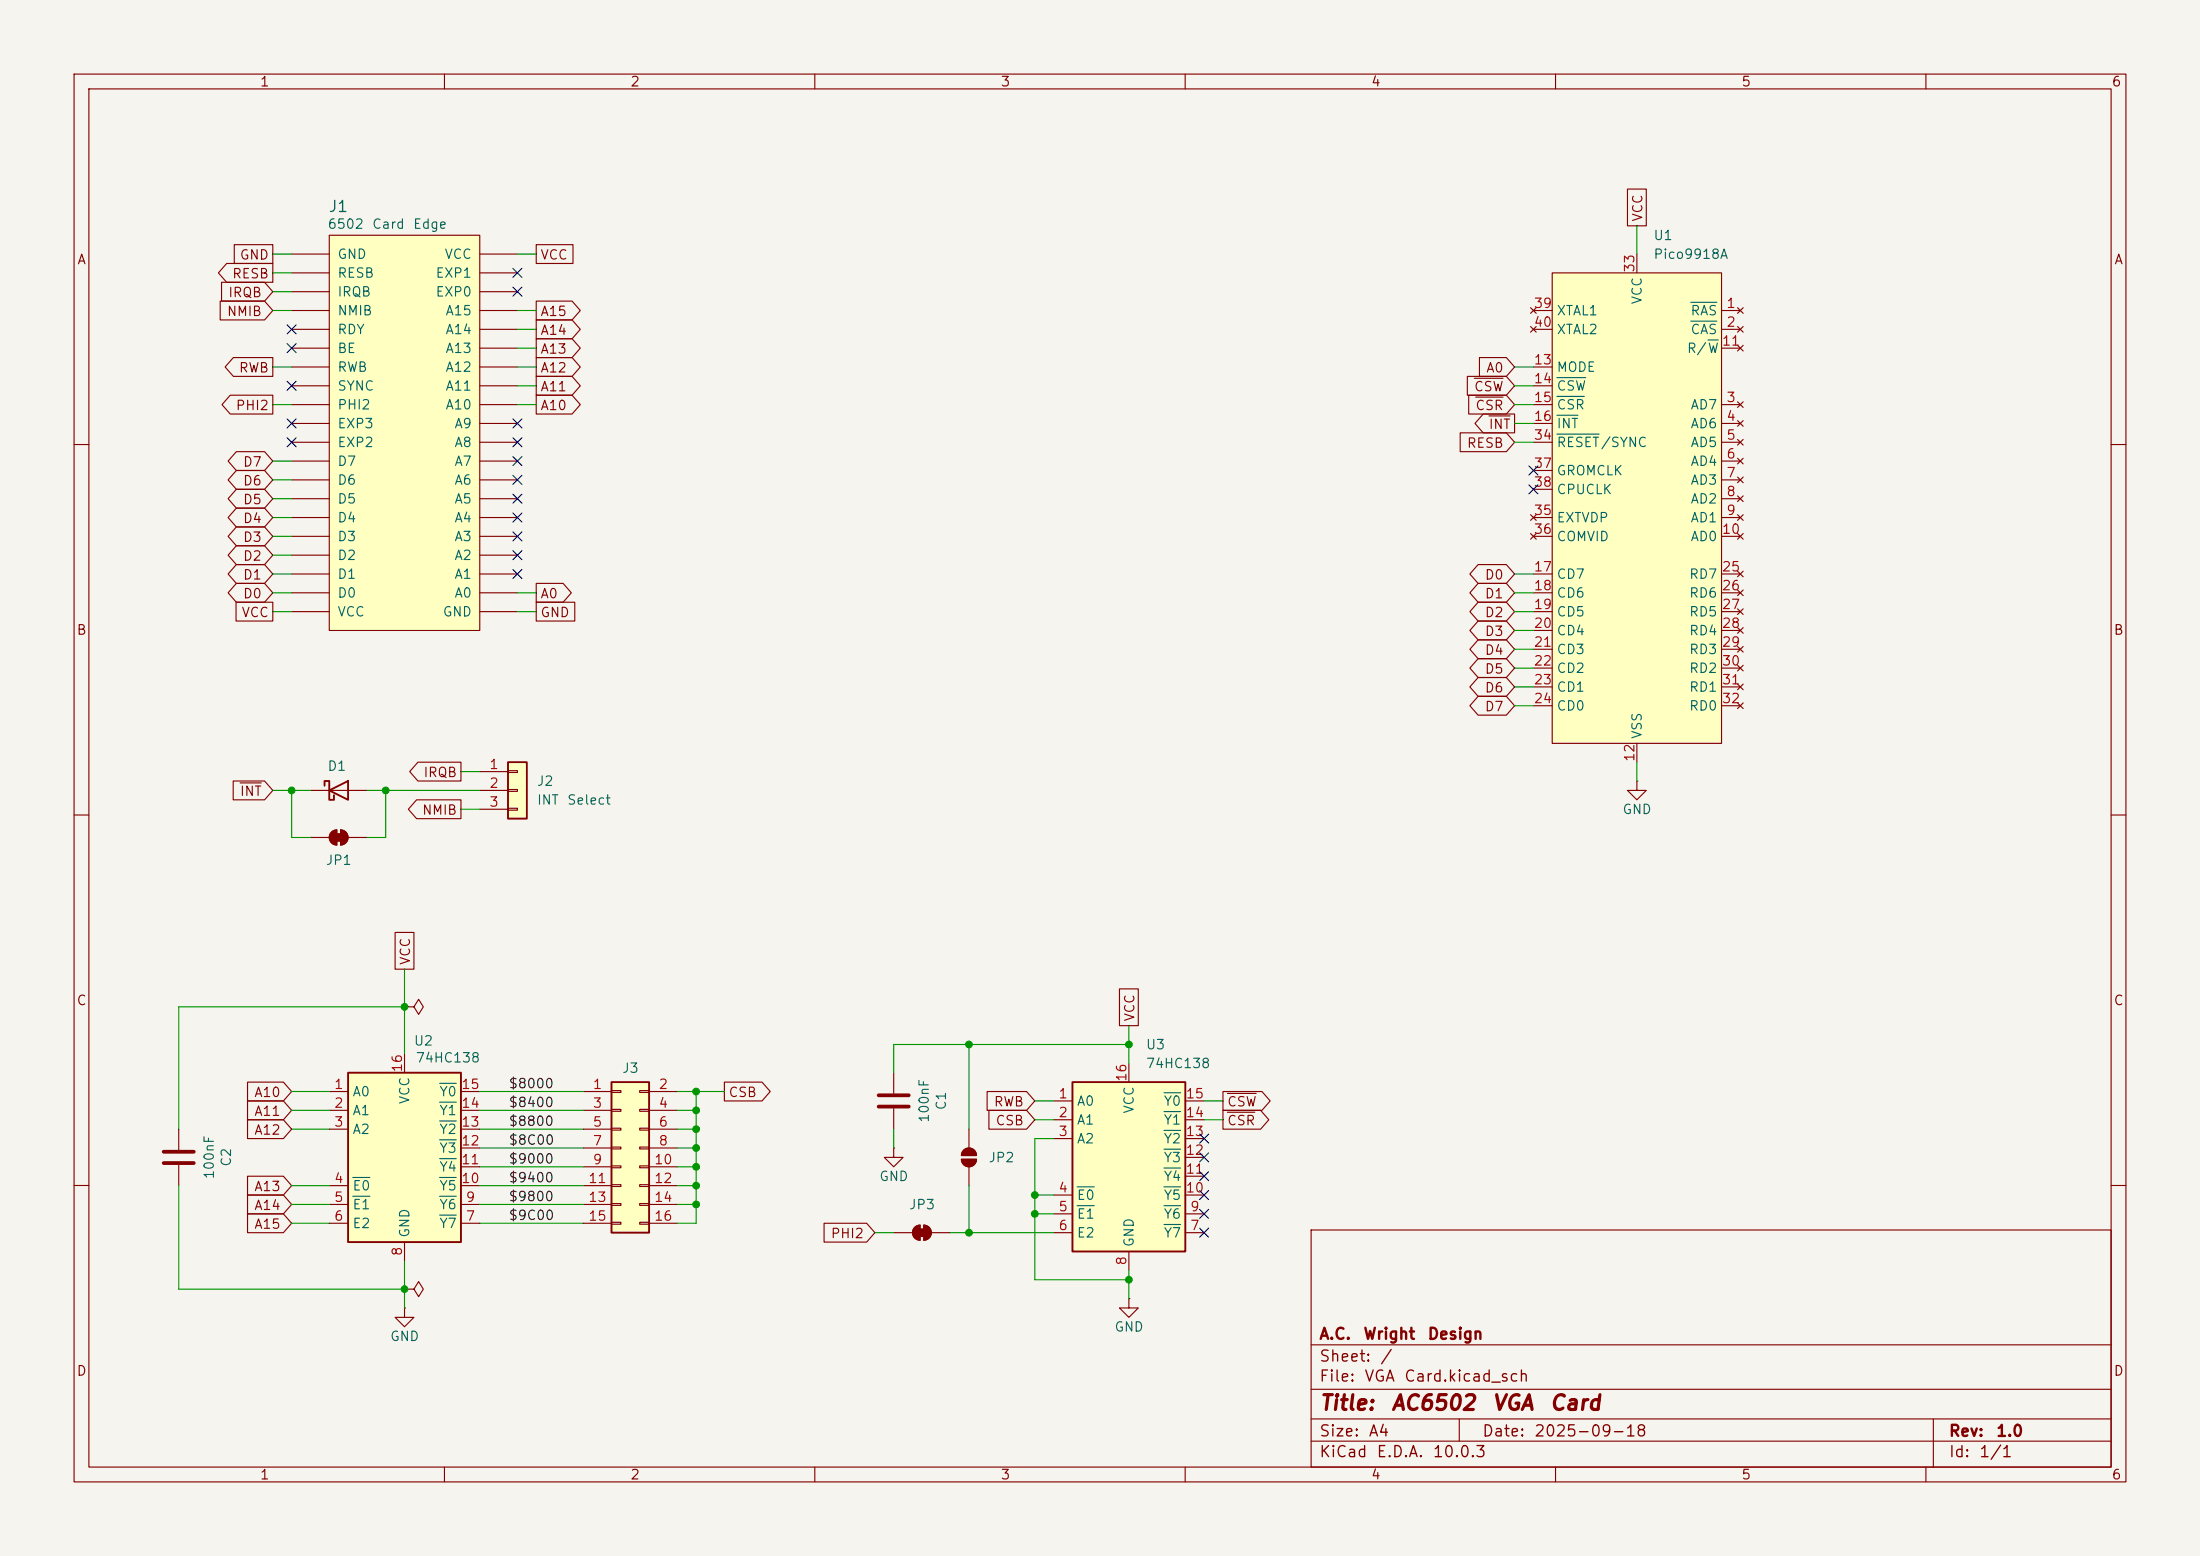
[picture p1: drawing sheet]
<svg xmlns="http://www.w3.org/2000/svg" width="297mm" height="210mm" viewBox="0 0 297 210" stroke-linecap="round" stroke-linejoin="round" font-family="sans-serif">
<path d="M0 0h297v210h-297z" fill="#f5f4ef" stroke="#f5f4ef" stroke-width=".14"/>
<g fill="none" stroke="#840000" stroke-width=".15">
<path d="M10 10h277v190h-277zM12 12h273v186h-273zM60 10v2M110 10v2M160 10v2M210 10v2M260 10v2M10 60h2M285 60h2M10 110h2M285 110h2M10 160h2"/>
<path d="M177 166h108v32h-108zM285 160h2M60 198v2M110 198v2M160 198v2M177 194.5h108M177 191.5h108M177 187.5h108M177 181.5h108M197 191.5v3M210 198v2M260 198v2"/>
<path d="M261 191.5v6.5"/>
</g>
<path d="M44.4 31.8h20.4v53.3h-20.4z" fill="#ffffc2"/>
<g fill="none" stroke="#840000" stroke-width=".15">
<path d="M39.4 39.4h5M39.4 36.8h5M39.4 34.3h5M44.4 31.8h20.4v53.3h-20.4zM64.8 39.4h5M64.8 36.8h5M64.8 34.3h5M39.4 59.7h5M39.4 57.2h5M39.4 54.6h5M39.4 52.1h5M39.4 49.5h5"/>
<path d="M39.4 47h5M39.4 44.5h5M39.4 41.9h5M64.8 59.7h5M64.8 57.2h5M64.8 54.6h5M64.8 52.1h5M64.8 49.5h5M64.8 47h5M64.8 44.5h5M64.8 41.9h5M39.4 77.5h5"/>
<path d="M39.4 74.9h5M39.4 72.4h5M39.4 69.9h5M39.4 67.3h5M39.4 64.8h5M39.4 62.2h5M64.8 77.5h5M64.8 74.9h5M64.8 72.4h5M64.8 69.9h5M64.8 67.3h5M64.8 64.8h5"/>
<path d="M64.8 62.2h5M39.4 80h5M39.4 82.6h5M64.8 80h5M64.8 82.6h5M41.9 113h2.5M44.7 112.3l.4-.2 .4-.1v2a1.02 1.02 0 0 1-1-.6 1.02 1.02 0 0 1 .2-1.1zM46 112a1.02 1.02 0 0 1 1 1 1.02 1.02 0 0 1-1 1zM47 113h2.5M54.6 135.9h1.3l.6-1 .6 1-.6 1-.6-1M54.6 135.9h.1M24.1 152.4v2.8"/>
<path d="M24.1 157.2v2.8M120.6 144.8v2.8M120.6 149.6v2.8M129.8 156.5h2a1.02 1.02 0 0 1-1 1 1.02 1.02 0 0 1-1-1zM130.1 155.2a1.02 1.02 0 0 1 1.1-.2 1.02 1.02 0 0 1 .6 1h-2l.1-.5zM130.8 152.4v2.5M130.8 157.5v2.5M54.6 176.5v1.3h1.3l-1.3 1.3-1.3-1.3h1.3M54.6 176.5h.1M54.6 174h1.3l.6-1 .6 1-.6 1-.6-1M54.6 174h.1M152.4 175.3v1.2h1.3l-1.3 1.3-1.3-1.3h1.3"/>
<path d="M152.4 175.3h.1"/>
</g>
<g fill="#840000" stroke="#840000" stroke-width=".15">
<path d="M130.1 155.2a1.02 1.02 0 0 1 1.1-.2 1.02 1.02 0 0 1 .6 1h-2l.1-.5z"/>
<path d="M129.8 156.5h2a1.02 1.02 0 0 1-1 1 1.02 1.02 0 0 1-1-1z"/>
<path d="M45.2 112.5h1v1h-1z"/>
<path d="M44.7 112.3l.4-.2 .4-.1v2a1.02 1.02 0 0 1-1-.6 1.02 1.02 0 0 1 .2-1.1z"/>
<path d="M46 112a1.02 1.02 0 0 1 1 1 1.02 1.02 0 0 1-1 1z"/>
</g>
<path d="M22.1 155.4h4.1M22.1 157h4.1M118.6 147.8h4.1M118.6 149.4h4.1" fill="none" stroke="#840000" stroke-width=".51"/>
<path d="M47 144.8h15.2v22.8h-15.2z" fill="#ffffc2"/>
<path d="M47 144.8h15.2v22.8h-15.2z" fill="none" stroke="#840000" stroke-width=".25"/>
<g fill="none" stroke="#840000" stroke-width=".15">
<path d="M44.4 147.3h2.6M44.4 149.9h2.6M44.4 152.4h2.6M54.6 142.2v2.6M62.2 147.3h2.6M62.2 149.9h2.6M62.2 152.4h2.6M62.2 157.5h2.6M62.2 154.9h2.6M44.4 160h2.6M44.4 162.6h2.6M44.4 165.1h2.6"/>
<path d="M54.6 167.6v2.6M62.2 160h2.6M62.2 162.6h2.6M62.2 165.1h2.6"/>
</g>
<path d="M47.6 158.9h2.3M59.3 158.9h2.3M59.3 156.4h2.3M59.3 153.8h2.3M59.3 151.3h2.3M59.3 148.8h2.3M59.3 146.2h2.3M47.6 161.5h2.3M59.3 161.5h2.3M59.3 164h2.3" fill="none" stroke="#006464" stroke-width=".15"/>
<path d="M144.8 146.1h15.2v22.8h-15.2z" fill="#ffffc2"/>
<path d="M144.8 146.1h15.2v22.8h-15.2z" fill="none" stroke="#840000" stroke-width=".25"/>
<g fill="none" stroke="#840000" stroke-width=".15">
<path d="M142.2 148.6h2.6M142.2 151.1h2.6M142.2 153.7h2.6M152.4 143.5v2.6M160 148.6h2.6M160 151.1h2.6M160 153.7h2.6M160 158.8h2.6M160 156.2h2.6M142.2 161.3h2.6M142.2 163.8h2.6M142.2 166.4h2.6"/>
<path d="M152.4 168.9v2.6M160 161.3h2.6M160 163.8h2.6M160 166.4h2.6"/>
</g>
<path d="M157.1 157.6h2.3M157.1 155.1h2.3M157.1 152.6h2.3M157.1 150h2.3M157.1 147.5h2.3M145.4 160.2h2.3M145.4 162.7h2.3M157.1 160.2h2.3M157.1 162.7h2.3M157.1 165.3h2.3" fill="none" stroke="#006464" stroke-width=".15"/>
<path d="M82.5 146.1h5.1v20.3h-5.1z" fill="#ffffc2"/>
<path d="M43.8 106v-.6h.6v2.6h.7v-.7M44.4 106.7l2.6-1.3v2.6zM82.5 146.1h5.1v20.3h-5.1z" fill="none" stroke="#840000" stroke-width=".25"/>
<g fill="none" stroke="#840000" stroke-width=".15">
<path d="M41.9 106.7h7.6M221 105.4v1.3h1.2l-1.2 1.3-1.3-1.3h1.3M221 105.4h.1M78.7 147.3h3.8M78.7 149.9h3.8M78.7 152.4h3.8M78.7 154.9h3.8M78.7 157.5h3.8M82.5 147.2h1.3v.2h-1.3zM82.5 149.7h1.3v.3h-1.3zM82.5 152.3h1.3v.2h-1.3zM82.5 154.8h1.3v.3h-1.3z"/>
<path d="M82.5 157.4h1.3v.2h-1.3zM82.5 159.9h1.3v.2h-1.3zM86.4 147.2h1.2v.2h-1.2zM86.4 149.7h1.2v.3h-1.2zM86.4 152.3h1.2v.2h-1.2zM86.4 154.8h1.2v.3h-1.2zM86.4 157.4h1.2v.2h-1.2zM86.4 159.9h1.2v.2h-1.2zM87.6 147.3h3.8M87.6 149.9h3.8M87.6 152.4h3.8M87.6 154.9h3.8"/>
<path d="M87.6 157.5h3.8M120.6 154.9v1.3h1.3l-1.3 1.3-1.2-1.3h1.2M120.6 154.9h.1M78.7 160h3.8M78.7 162.6h3.8M78.7 165.1h3.8M82.5 162.4h1.3v.3h-1.3zM82.5 165h1.3v.2h-1.3zM86.4 162.4h1.2v.3h-1.2zM86.4 165h1.2v.2h-1.2zM87.6 160h3.8M87.6 162.6h3.8"/>
<path d="M87.6 165.1h3.8M120.6 166.4h2.6M123.5 165.7l.4-.3h.3v2a1.02 1.02 0 0 1-.9-.6 1.02 1.02 0 0 1 .2-1.1zM124.7 165.4a1.02 1.02 0 0 1 1 1 1.02 1.02 0 0 1-1 1zM125.7 166.4h2.6"/>
</g>
<g fill="#840000" stroke="#840000" stroke-width=".15">
<path d="M124 165.9h1v1h-1z"/>
<path d="M124.7 165.4a1.02 1.02 0 0 1 1 1 1.02 1.02 0 0 1-1 1z"/>
<path d="M123.5 165.7l.4-.3h.3v2a1.02 1.02 0 0 1-.9-.6 1.02 1.02 0 0 1 .2-1.1z"/>
</g>
<path d="M209.5 36.8h22.9v63.5h-22.9z" fill="#ffffc2"/>
<g fill="none" stroke="#840000" stroke-width=".15">
<path d="M209.5 36.8h22.9v63.5h-22.9zM221 34.3v2.5M206.6 41.5l.8 .8M206.6 44.1l.8 .7M207 41.9h2.5M207 44.5h2.5M207 54.6h2.5M207 57.2h2.5M207 59.7h2.5M207 49.5h2.5M207 52.1h2.5M207.4 41.5l-.8 .8"/>
<path d="M207.4 44.1l-.8 .7M232.4 41.9h2.5M232.4 44.5h2.5M232.4 54.6h2.5M232.4 57.2h2.5M232.4 59.7h2.5M232.4 47h2.5M234.6 41.5l.7 .8M234.6 44.1l.7 .7M234.6 54.2l.7 .8M234.6 56.8l.7 .7M234.6 59.3l.7 .8"/>
<path d="M234.6 46.6l.7 .8M235.3 41.5l-.7 .8M235.3 44.1l-.7 .7M235.3 54.2l-.7 .8M235.3 56.8l-.7 .7M235.3 59.3l-.7 .8M235.3 46.6l-.7 .8M206.6 69.5l.8 .7M206.6 72l.8 .8M207 69.9h2.5M207 72.4h2.5M207 77.5h2.5"/>
<path d="M207 63.5h2.5M207 66h2.5M207.4 69.5l-.8 .7M207.4 72l-.8 .8M232.4 62.2h2.5M232.4 64.8h2.5M232.4 67.3h2.5M232.4 69.9h2.5M232.4 72.4h2.5M232.4 77.5h2.5M234.6 61.8l.7 .8M234.6 64.4l.7 .8"/>
<path d="M234.6 66.9l.7 .8M234.6 69.5l.7 .7M234.6 72l.7 .8M234.6 77.1l.7 .8M234.6 79.6l.7 .8M235.3 61.8l-.7 .8M235.3 64.4l-.7 .8M235.3 66.9l-.7 .8M235.3 69.5l-.7 .7M235.3 72l-.7 .8M235.3 77.1l-.7 .8M235.3 79.6l-.7 .8"/>
<path d="M207 80h2.5M207 82.6h2.5M207 85.1h2.5M207 87.6h2.5M207 90.2h2.5M207 92.7h2.5M207 95.3h2.5M232.4 80h2.5M232.4 82.6h2.5M232.4 85.1h2.5M232.4 87.6h2.5M232.4 90.2h2.5"/>
<path d="M232.4 92.7h2.5M232.4 95.3h2.5M234.6 82.2l.7 .7M234.6 84.7l.7 .8M234.6 87.2l.7 .8M234.6 89.8l.7 .8M234.6 92.3l.7 .8M234.6 94.9l.7 .7M235.3 82.2l-.7 .7M235.3 84.7l-.7 .8M235.3 87.2l-.7 .8M235.3 89.8l-.7 .8"/>
<path d="M235.3 92.3l-.7 .8M235.3 94.9l-.7 .7M221 100.3v2.6"/>
</g>
<path d="M210.2 51h3.9M210.2 53.5h3.7M210.2 56h2.8M210.2 58.6h5.7M228.3 40.8h3.5M228.3 43.3h3.5M230.6 45.9h1.4" fill="none" stroke="#006464" stroke-width=".15"/>
<path d="M68.6 102.9h2.5v7.6h-2.5z" fill="#ffffc2"/>
<path d="M68.6 102.9h2.5v7.6h-2.5z" fill="none" stroke="#840000" stroke-width=".25"/>
<g fill="none" stroke="#840000" stroke-width=".15">
<path d="M29.9 38.1h5.8l1.1 1.3-1.1 1.2h-5.8zM30.6 35.6h6.2v2.5h-6.2l-1.1-1.3zM31.6 33h5.2v2.6h-5.2zM72.4 33h5v2.6h-5zM219.7 25.5h2.6v5h-2.6zM29.7 40.6h6l1.1 1.3-1.1 1.3h-6zM31.1 53.3h5.7v2.6h-5.7l-1.1-1.3zM31.5 48.3h5.3v2.5h-5.3l-1.1-1.3zM72.4 40.6h4.8l1.1 1.3-1.1 1.3h-4.8zM72.4 43.2h4.8l1.1 1.3-1.1 1.2h-4.8zM72.4 48.3h4.8l1.1 1.2-1.1 1.3h-4.8zM72.4 45.7h4.8l1.1 1.3-1.1 1.3h-4.8z"/>
<path d="M72.4 53.3h4.8l1.1 1.3-1.1 1.3h-4.8zM72.4 50.8h4.8l1.1 1.3-1.1 1.2h-4.8zM197.1 58.4h6.3l1.1 1.3-1.1 1.3h-6.3zM198.1 50.8h5.3l1.1 1.3-1.1 1.2h-5.3zM198.3 53.3h5.1l1.1 1.3-1.1 1.3h-5.1zM199 51.1h3.9M199.2 53.6h3.7M199.7 48.3h3.7l1.1 1.2-1.1 1.3h-3.7zM200.2 55.9h4.3v2.5h-4.3l-1.1-1.2zM201 56.1h2.9M31.9 61h3.8l1.1 1.2-1.1 1.3h-3.8l-1.1-1.3zM31.9 66h3.8l1.1 1.3-1.1 1.3h-3.8l-1.1-1.3z"/>
<path d="M31.9 68.6h3.8l1.1 1.3-1.1 1.2h-3.8l-1.1-1.2zM31.9 71.1h3.8l1.1 1.3-1.1 1.3h-3.8l-1.1-1.3zM31.9 63.5h3.8l1.1 1.3-1.1 1.2h-3.8l-1.1-1.2zM31.9 78.7h3.8l1.1 1.3-1.1 1.3h-3.8l-1.1-1.3zM31.9 73.7h3.8l1.1 1.2-1.1 1.3h-3.8l-1.1-1.3zM31.9 76.2h3.8l1.1 1.3-1.1 1.2h-3.8l-1.1-1.2zM72.4 78.7h3.6l1.1 1.3-1.1 1.3h-3.6zM199.5 76.2h3.9l1.1 1.3-1.1 1.2h-3.9l-1.1-1.2zM199.5 78.7h3.9l1.1 1.3-1.1 1.3h-3.9l-1.1-1.3zM31.9 81.3h4.9v2.5h-4.9zM72.4 81.3h5.2v2.5h-5.2zM199.5 91.4h3.9l1.1 1.3-1.1 1.3h-3.9l-1.1-1.3z"/>
<path d="M199.5 88.9h3.9l1.1 1.3-1.1 1.2h-3.9l-1.1-1.2zM199.5 94h3.9l1.1 1.3-1.1 1.2h-3.9l-1.1-1.2zM199.5 86.4h3.9l1.1 1.2-1.1 1.3h-3.9l-1.1-1.3zM199.5 83.8h3.9l1.1 1.3-1.1 1.3h-3.9l-1.1-1.3zM199.5 81.3h3.9l1.1 1.3-1.1 1.2h-3.9l-1.1-1.2zM31.5 105.4h4.2l1.1 1.3-1.1 1.3h-4.2zM32.4 105.7h2.9M56.2 107.9h6v2.6h-6l-1.1-1.3zM56.4 102.9h5.8v2.5h-5.8l-1.1-1.3zM64.8 104.1h3.8M64.8 106.7h3.8M64.8 109.2h3.8"/>
<path d="M68.6 104h1.2v.3h-1.2zM68.6 106.6h1.2v.2h-1.2zM68.6 109.1h1.2v.2h-1.2zM53.3 125.8h2.6v5h-2.6zM151.1 133.5h2.6v4.9h-2.6zM33.4 146h4.9l1.1 1.3-1.1 1.3h-4.9zM33.4 151.1h4.9l1.1 1.3-1.1 1.3h-4.9zM33.4 148.6h4.9l1.1 1.3-1.1 1.2h-4.9zM33.4 158.7h4.9l1.1 1.3-1.1 1.3h-4.9zM97.8 146h5.1l1.1 1.3-1.1 1.3h-5.1zM133.3 147.3h5.3l1.1 1.3-1.1 1.3h-5.3zM133.5 149.9h5.1l1.1 1.2-1.1 1.3h-5.1z"/>
<path d="M165.1 147.3h5.3l1.1 1.3-1.1 1.3h-5.3zM165.1 149.9h5.1l1.1 1.2-1.1 1.3h-5.1zM165.7 147.6h3.9M165.7 150.1h3.7M33.4 161.3h4.9l1.1 1.3-1.1 1.2h-4.9zM33.4 163.8h4.9l1.1 1.3-1.1 1.3h-4.9zM111.2 165.1h5.8l1.1 1.3-1.1 1.2h-5.8z"/>
</g>
<g fill="none" stroke="#009600" stroke-width=".15">
<path d="M36.8 34.3h2.6M36.8 39.4h2.6M36.8 36.8h2.6M69.8 34.3h2.6M221 30.5v3.8M36.8 41.9h2.6M36.8 54.6h2.6M36.8 49.5h2.6M69.8 41.9h2.6M69.8 54.6h2.6M69.8 52.1h2.6M69.8 49.5h2.6"/>
<path d="M69.8 44.5h2.6M69.8 47h2.6M204.5 54.6h2.5M204.5 52.1h2.5M204.5 59.7h2.5M204.5 49.5h2.5M204.5 57.2h2.5M36.8 77.5h2.6M36.8 62.2h2.6M36.8 64.8h2.6M36.8 67.3h2.6M36.8 69.9h2.6"/>
<path d="M36.8 74.9h2.6M36.8 72.4h2.6M204.5 77.5h2.5M36.8 80h2.6M36.8 82.6h2.6M69.8 80h2.6M69.8 82.6h2.6M204.5 80h2.5M204.5 82.6h2.5M204.5 90.2h2.5M204.5 95.3h2.5M204.5 87.6h2.5"/>
<path d="M204.5 85.1h2.5M204.5 92.7h2.5M36.8 106.7h5.1M39.4 106.7v6.3h2.5M49.5 106.7h15.3M52.1 106.7v6.3h-2.6M62.2 109.2h2.6M62.2 104.1h2.6M221 102.9v2.5M54.6 135.9h-30.5v16.5M54.6 130.8v11.4M152.4 138.4v5.1"/>
<path d="M39.4 152.4h5M39.4 149.9h5M39.4 147.3h5M64.8 157.5h13.9M64.8 152.4h13.9M64.8 149.9h13.9M64.8 154.9h13.9M64.8 147.3h13.9M91.4 157.5h2.6M91.4 152.4h2.6M91.4 149.9h2.6M91.4 154.9h2.6"/>
<path d="M91.4 147.3h6.4M94 147.3v17.8h-2.6M120.6 152.4v2.5M130.8 141v11.4M139.7 151.1h2.5M139.7 148.6h2.5M142.2 153.7h-2.5v19h12.7M152.4 141h-31.8v3.8M162.6 151.1h2.5M162.6 148.6h2.5M24.1 160v14h30.5M39.4 160h5"/>
<path d="M39.4 162.6h5M39.4 165.1h5M54.6 170.2v6.3M64.8 160h13.9M64.8 162.6h13.9M64.8 165.1h13.9M91.4 160h2.6M91.4 162.6h2.6M118.1 166.4h2.5M128.3 166.4h13.9M130.8 160v6.4M139.7 161.3h2.5"/>
<path d="M139.7 163.8h2.5M152.4 171.5v3.8"/>
</g>
<g fill="none" stroke="#000084" stroke-width=".15">
<path d="M69.2 38.8l1.3 1.2M69.2 36.2l1.3 1.2M70.5 38.8l-1.3 1.2M70.5 36.2l-1.3 1.2M38.8 46.4l1.2 1.2M38.8 51.5l1.2 1.2M38.8 59.1l1.2 1.2M38.8 56.5l1.2 1.3M38.8 43.8l1.2 1.3M40 46.4l-1.2 1.2M40 51.5l-1.2 1.2M40 59.1l-1.2 1.2"/>
<path d="M40 56.5l-1.2 1.3M40 43.8l-1.2 1.3M69.2 59.1l1.3 1.2M69.2 56.5l1.3 1.3M70.5 59.1l-1.3 1.2M70.5 56.5l-1.3 1.3M69.2 66.7l1.3 1.2M69.2 61.6l1.3 1.2M69.2 64.2l1.3 1.2M69.2 74.3l1.3 1.2M69.2 69.2l1.3 1.3M69.2 76.9l1.3 1.2"/>
<path d="M69.2 71.8l1.3 1.2M70.5 66.7l-1.3 1.2M70.5 61.6l-1.3 1.2M70.5 64.2l-1.3 1.2M70.5 74.3l-1.3 1.2M70.5 69.2l-1.3 1.3M70.5 76.9l-1.3 1.2M70.5 71.8l-1.3 1.2M206.4 65.4l1.2 1.2M206.4 62.9l1.2 1.2M207.6 65.4l-1.2 1.2M207.6 62.9l-1.2 1.2"/>
<path d="M162 153.1l1.2 1.2M162 158.1l1.2 1.3M162 155.6l1.2 1.2M163.2 153.1l-1.2 1.2M163.2 158.1l-1.2 1.3M163.2 155.6l-1.2 1.2M162 163.2l1.2 1.2M162 160.7l1.2 1.2M162 165.8l1.2 1.2M163.2 163.2l-1.2 1.2M163.2 160.7l-1.2 1.2M163.2 165.8l-1.2 1.2"/>
</g>
<g fill="#009600" stroke="#009600" stroke-width=".14">
<circle cx="39.4" cy="106.7" r=".46"/>
<circle cx="130.8" cy="141" r=".46"/>
<circle cx="130.8" cy="166.4" r=".46"/>
<circle cx="139.7" cy="161.3" r=".46"/>
<circle cx="152.4" cy="172.7" r=".46"/>
<circle cx="139.7" cy="163.8" r=".46"/>
<circle cx="52.1" cy="106.7" r=".46"/>
<circle cx="54.6" cy="174" r=".46"/>
<circle cx="54.6" cy="135.9" r=".46"/>
<circle cx="94" cy="162.6" r=".46"/>
<circle cx="94" cy="147.3" r=".46"/>
<circle cx="94" cy="154.9" r=".46"/>
<circle cx="94" cy="149.9" r=".46"/>
<circle cx="94" cy="152.4" r=".46"/>
<circle cx="94" cy="157.5" r=".46"/>
<circle cx="94" cy="160" r=".46"/>
<circle cx="152.4" cy="141" r=".46"/>
</g>
<g font-size="2" fill="#840000">
<text x="178" y="190.8">Title:</text>
<text x="187.7" y="190.8">AC6502</text>
<text x="201.3" y="190.8">VGA</text>
<text x="209.1" y="190.8">Card</text>
</g>
<text font-size="1.5" fill="#006464" x="44.2" y="29">J1</text>
<g font-size="1.5" fill="#840000">
<text x="178" y="184.2">Sheet:</text>
<text x="178" y="181.2">A.C.</text>
<text x="184" y="181.2">Wright</text>
<text x="186.2" y="184.2">/</text>
<text x="192.6" y="181.2">Design</text>
<text x="178" y="186.9">File:</text>
<text x="184.1" y="186.9">VGA</text>
<text x="189.5" y="186.9">Card.kicad_sch</text>
<text x="178" y="197.1">KiCad</text>
<text x="178" y="194.3">Size:</text>
<text x="184.7" y="194.3">A4</text>
<text x="185.7" y="197.1">E.D.A.</text>
<text x="193.3" y="197.1">10.0.3</text>
<text x="200" y="194.3">Date:</text>
<text x="207" y="194.3">2025-09-18</text>
<text x="263" y="194.3">Rev:</text>
<text x="263" y="197.1">Id:</text>
<text x="267.1" y="197.1">1/1</text>
<text x="269.4" y="194.3">1.0</text>
</g>
<g font-size="1.3" fill="#840000">
<text x="35" y="12">1</text>
<text x="85" y="12">2</text>
<text x="135" y="12">3</text>
<text x="185" y="12">4</text>
<text x="235" y="12">5</text>
<text x="285" y="12">6</text>
<text x="10.3" y="36">A</text>
<text x="32.3" y="35.4">GND</text>
<text x="72.9" y="35.4">VCC</text>
<text x="222" y="30" transform="rotate(-90 222 30)">VCC</text>
<text x="285.3" y="36">A</text>
<text x="30.7" y="40.4">IRQB</text>
<text x="31.3" y="37.9">RESB</text>
<text x="30.5" y="43">NMIB</text>
<text x="72.9" y="43">A15</text>
<text x="72.9" y="45.5">A14</text>
<text x="32.2" y="50.6">RWB</text>
<text x="72.9" y="50.6">A12</text>
<text x="72.9" y="48.1">A13</text>
<text x="72.9" y="53.1">A11</text>
<text x="198.9" y="53.1">CSW</text>
<text x="200.5" y="50.6">A0</text>
<text x="31.7" y="55.7">PHI2</text>
<text x="72.9" y="55.7">A10</text>
<text x="199.1" y="55.7">CSR</text>
<text x="200.9" y="58.2">INT</text>
<text x="32.7" y="63.3">D7</text>
<text x="32.7" y="65.8">D6</text>
<text x="197.9" y="60.8">RESB</text>
<text x="32.7" y="68.4">D5</text>
<text x="32.7" y="70.9">D4</text>
<text x="32.7" y="73.5">D3</text>
<text x="32.7" y="76">D2</text>
<text x="32.5" y="83.6">VCC</text>
<text x="32.7" y="81.1">D0</text>
<text x="32.7" y="78.5">D1</text>
<text x="72.9" y="81.1">A0</text>
<text x="72.9" y="83.6">GND</text>
<text x="200.4" y="83.6">D2</text>
<text x="200.4" y="78.5">D0</text>
<text x="200.4" y="81.1">D1</text>
<text x="10.3" y="86">B</text>
<text x="200.4" y="88.7">D4</text>
<text x="200.4" y="86.2">D3</text>
<text x="285.3" y="86">B</text>
<text x="200.4" y="93.8">D6</text>
<text x="200.4" y="91.2">D5</text>
<text x="200.4" y="96.3">D7</text>
<text x="32.3" y="107.7">INT</text>
<text x="57.1" y="105.2">IRQB</text>
<text x="56.9" y="110.3">NMIB</text>
<text x="55.7" y="130.3" transform="rotate(-90 55.7 130.3)">VCC</text>
<text x="10.3" y="136">C</text>
<text x="153.5" y="138" transform="rotate(-90 153.5 138)">VCC</text>
<text x="285.3" y="136">C</text>
<text x="34.2" y="148.4">A10</text>
<text x="98.3" y="148.4">CSB</text>
<text x="134.1" y="149.7">RWB</text>
<text x="165.6" y="149.7">CSW</text>
<text x="34.2" y="153.5">A12</text>
<text x="34.2" y="150.9">A11</text>
<text x="134.3" y="152.2">CSB</text>
<text x="165.6" y="152.2">CSR</text>
<text x="34.2" y="161.1">A13</text>
<text x="34.2" y="163.6">A14</text>
<text x="34.2" y="166.2">A15</text>
<text x="112.1" y="167.4">PHI2</text>
<text x="10.3" y="186">D</text>
<text x="285.3" y="186">D</text>
<text x="35" y="200">1</text>
<text x="85" y="200">2</text>
<text x="135" y="200">3</text>
<text x="185" y="200">4</text>
<text x="235" y="200">5</text>
<text x="285" y="200">6</text>
</g>
<g font-size="1.3" fill="#006464">
<text x="44.1" y="31.2">6502</text>
<text x="45.5" y="35.3">GND</text>
<text x="50.1" y="31.2">Card</text>
<text x="55.7" y="31.2">Edge</text>
<text x="59.9" y="35.3">VCC</text>
<text x="223.1" y="32.7">U1</text>
<text x="223.1" y="35.3">Pico9918A</text>
<text x="45.5" y="40.3">IRQB</text>
<text x="45.5" y="37.8">RESB</text>
<text x="58.7" y="40.3">EXP0</text>
<text x="58.7" y="37.8">EXP1</text>
<text x="222" y="41.2" transform="rotate(-90 222 41.2)">VCC</text>
<text x="45.5" y="48">BE</text>
<text x="45.5" y="42.9">NMIB</text>
<text x="45.5" y="45.4">RDY</text>
<text x="60" y="48">A13</text>
<text x="60" y="45.4">A14</text>
<text x="60" y="42.9">A15</text>
<text x="210.1" y="42.9">XTAL1</text>
<text x="210.1" y="45.4">XTAL2</text>
<text x="227.6" y="48">R/W</text>
<text x="228.1" y="42.9">RAS</text>
<text x="228.1" y="45.4">CAS</text>
<text x="45.5" y="50.5">RWB</text>
<text x="45.5" y="53">SYNC</text>
<text x="60" y="53">A11</text>
<text x="60" y="50.5">A12</text>
<text x="210.1" y="50.5">MODE</text>
<text x="210.1" y="53">CSW</text>
<text x="45.5" y="58.1">EXP3</text>
<text x="45.5" y="55.6">PHI2</text>
<text x="60" y="55.6">A10</text>
<text x="61.3" y="58.1">A9</text>
<text x="210.1" y="55.6">CSR</text>
<text x="210.1" y="58.1">INT</text>
<text x="228.1" y="55.6">AD7</text>
<text x="228.1" y="58.1">AD6</text>
<text x="45.5" y="65.7">D6</text>
<text x="45.5" y="63.2">D7</text>
<text x="45.5" y="60.7">EXP2</text>
<text x="61.3" y="65.7">A6</text>
<text x="61.3" y="63.2">A7</text>
<text x="61.3" y="60.7">A8</text>
<text x="210.1" y="60.7">RESET/SYNC</text>
<text x="210.1" y="64.5">GROMCLK</text>
<text x="228.1" y="60.7">AD5</text>
<text x="228.1" y="63.2">AD4</text>
<text x="228.1" y="65.7">AD3</text>
<text x="45.5" y="70.8">D4</text>
<text x="45.5" y="68.3">D5</text>
<text x="61.3" y="70.8">A4</text>
<text x="61.3" y="68.3">A5</text>
<text x="210.1" y="70.8">EXTVDP</text>
<text x="210.1" y="67">CPUCLK</text>
<text x="228.1" y="68.3">AD2</text>
<text x="228.1" y="70.8">AD1</text>
<text x="45.5" y="75.9">D2</text>
<text x="45.5" y="73.4">D3</text>
<text x="61.3" y="75.9">A2</text>
<text x="61.3" y="73.4">A3</text>
<text x="210.1" y="73.4">COMVID</text>
<text x="228.1" y="73.4">AD0</text>
<text x="45.5" y="81">D0</text>
<text x="45.5" y="78.4">D1</text>
<text x="45.5" y="83.5">VCC</text>
<text x="59.7" y="83.5">GND</text>
<text x="61.3" y="81">A0</text>
<text x="61.3" y="78.4">A1</text>
<text x="210.1" y="78.4">CD7</text>
<text x="210.1" y="81">CD6</text>
<text x="210.1" y="83.5">CD5</text>
<text x="227.9" y="78.4">RD7</text>
<text x="227.9" y="81">RD6</text>
<text x="227.9" y="83.5">RD5</text>
<text x="210.1" y="86.1">CD4</text>
<text x="210.1" y="88.6">CD3</text>
<text x="227.9" y="86.1">RD4</text>
<text x="227.9" y="88.6">RD3</text>
<text x="210.1" y="91.1">CD2</text>
<text x="210.1" y="93.7">CD1</text>
<text x="227.9" y="91.1">RD2</text>
<text x="227.9" y="93.7">RD1</text>
<text x="210.1" y="96.2">CD0</text>
<text x="222" y="99.8" transform="rotate(-90 222 99.8)">VSS</text>
<text x="227.9" y="96.2">RD0</text>
<text x="44.1" y="104.3">D1</text>
<text x="72.4" y="106.4">J2</text>
<text x="72.4" y="108.9">INT</text>
<text x="76.5" y="108.9">Select</text>
<text x="218.9" y="110.2">GND</text>
<text x="43.9" y="117">JP1</text>
<text x="55.8" y="141.4">U2</text>
<text x="56" y="143.7">74HC138</text>
<text x="154.6" y="141.9">U3</text>
<text x="47.5" y="148.3">A0</text>
<text x="55.6" y="149.1" transform="rotate(-90 55.6 149.1)">VCC</text>
<text x="59.2" y="148.3">Y0</text>
<text x="83.9" y="145.1">J3</text>
<text x="128" y="149.9" transform="rotate(-90 128 149.9)">C1</text>
<text x="145.3" y="149.6">A0</text>
<text x="154.6" y="144.5">74HC138</text>
<text x="157" y="149.6">Y0</text>
<text x="47.5" y="150.8">A1</text>
<text x="47.5" y="153.4">A2</text>
<text x="59.2" y="155.9">Y3</text>
<text x="59.2" y="153.4">Y2</text>
<text x="59.2" y="150.8">Y1</text>
<text x="125.7" y="151.6" transform="rotate(-90 125.7 151.6)">100nF</text>
<text x="145.3" y="152.1">A1</text>
<text x="145.3" y="154.6">A2</text>
<text x="153.4" y="150.4" transform="rotate(-90 153.4 150.4)">VCC</text>
<text x="157" y="154.6">Y2</text>
<text x="157" y="152.1">Y1</text>
<text x="29.2" y="159.2" transform="rotate(-90 29.2 159.2)">100nF</text>
<text x="31.5" y="157.6" transform="rotate(-90 31.5 157.6)">C2</text>
<text x="47.5" y="161">E0</text>
<text x="59.2" y="161">Y5</text>
<text x="59.2" y="158.5">Y4</text>
<text x="118.6" y="159.7">GND</text>
<text x="133.4" y="157.2">JP2</text>
<text x="157" y="159.7">Y4</text>
<text x="157" y="157.2">Y3</text>
<text x="47.5" y="163.5">E1</text>
<text x="47.5" y="166.1">E2</text>
<text x="55.6" y="167.1" transform="rotate(-90 55.6 167.1)">GND</text>
<text x="59.2" y="166.1">Y7</text>
<text x="59.2" y="163.5">Y6</text>
<text x="122.6" y="163.5">JP3</text>
<text x="145.3" y="162.3">E0</text>
<text x="145.3" y="164.8">E1</text>
<text x="145.3" y="167.3">E2</text>
<text x="157" y="167.3">Y7</text>
<text x="157" y="164.8">Y6</text>
<text x="157" y="162.3">Y5</text>
<text x="153.4" y="168.4" transform="rotate(-90 153.4 168.4)">GND</text>
<text x="52.6" y="181.3">GND</text>
<text x="150.4" y="180">GND</text>
</g>
<g font-size="1.3" fill="#a90000">
<text x="207" y="41.9">39</text>
<text x="221" y="36.9" transform="rotate(-90 221 36.9)">33</text>
<text x="233" y="41.9">1</text>
<text x="207" y="44.4">40</text>
<text x="232.4" y="47">11</text>
<text x="233" y="44.4">2</text>
<text x="207" y="49.5">13</text>
<text x="207" y="52">14</text>
<text x="207" y="54.6">15</text>
<text x="207" y="57.1">16</text>
<text x="207" y="59.7">34</text>
<text x="233" y="54.6">3</text>
<text x="233" y="57.1">4</text>
<text x="233" y="59.7">5</text>
<text x="207" y="63.5">37</text>
<text x="233" y="62.2">6</text>
<text x="233" y="64.7">7</text>
<text x="207" y="69.8">35</text>
<text x="207" y="66">38</text>
<text x="233" y="67.3">8</text>
<text x="233" y="69.8">9</text>
<text x="207" y="77.4">17</text>
<text x="207" y="72.4">36</text>
<text x="232.4" y="72.4">10</text>
<text x="232.4" y="77.4">25</text>
<text x="207" y="80">18</text>
<text x="207" y="82.5">19</text>
<text x="232.4" y="80">26</text>
<text x="232.4" y="82.5">27</text>
<text x="207" y="85.1">20</text>
<text x="207" y="87.6">21</text>
<text x="232.4" y="85.1">28</text>
<text x="232.4" y="87.6">29</text>
<text x="207" y="90.1">22</text>
<text x="207" y="92.7">23</text>
<text x="207" y="95.2">24</text>
<text x="232.4" y="90.1">30</text>
<text x="232.4" y="92.7">31</text>
<text x="232.4" y="95.2">32</text>
<text x="66" y="104.1">1</text>
<text x="66" y="106.7">2</text>
<text x="221" y="102.9" transform="rotate(-90 221 102.9)">12</text>
<text x="66" y="109.2">3</text>
<text x="45" y="147.3">1</text>
<text x="45" y="149.8">2</text>
<text x="54.6" y="144.8" transform="rotate(-90 54.6 144.8)">16</text>
<text x="62.2" y="149.8">14</text>
<text x="62.2" y="147.3">15</text>
<text x="79.9" y="147.3">1</text>
<text x="79.9" y="149.8">3</text>
<text x="88.8" y="147.3">2</text>
<text x="88.8" y="149.8">4</text>
<text x="142.8" y="148.6">1</text>
<text x="152.4" y="146.1" transform="rotate(-90 152.4 146.1)">16</text>
<text x="160" y="148.6">15</text>
<text x="45" y="152.4">3</text>
<text x="62.2" y="154.9">12</text>
<text x="62.2" y="152.4">13</text>
<text x="79.9" y="152.4">5</text>
<text x="79.9" y="154.9">7</text>
<text x="88.8" y="152.4">6</text>
<text x="88.8" y="154.9">8</text>
<text x="142.8" y="151.1">2</text>
<text x="142.8" y="153.6">3</text>
<text x="160" y="153.6">13</text>
<text x="160" y="151.1">14</text>
<text x="45" y="160">4</text>
<text x="62.2" y="160">10</text>
<text x="62.2" y="157.5">11</text>
<text x="79.3" y="160">11</text>
<text x="79.9" y="157.5">9</text>
<text x="88.2" y="157.5">10</text>
<text x="88.2" y="160">12</text>
<text x="142.8" y="161.3">4</text>
<text x="160" y="161.3">10</text>
<text x="160" y="158.7">11</text>
<text x="160" y="156.2">12</text>
<text x="45" y="162.5">5</text>
<text x="45" y="165.1">6</text>
<text x="62.8" y="165.1">7</text>
<text x="62.8" y="162.5">9</text>
<text x="79.3" y="162.5">13</text>
<text x="79.3" y="165.1">15</text>
<text x="88.2" y="162.5">14</text>
<text x="88.2" y="165.1">16</text>
<text x="142.8" y="163.8">5</text>
<text x="142.8" y="166.3">6</text>
<text x="160.6" y="166.3">7</text>
<text x="160.6" y="163.8">9</text>
<text x="54.6" y="169.6" transform="rotate(-90 54.6 169.6)">8</text>
<text x="152.4" y="170.9" transform="rotate(-90 152.4 170.9)">8</text>
</g>
<g font-size="1.3" fill="#0f0f0f">
<text x="68.6" y="147.2">$8000</text>
<text x="68.6" y="149.7">$8400</text>
<text x="68.6" y="154.8">$8C00</text>
<text x="68.6" y="152.3">$8800</text>
<text x="68.6" y="157.4">$9000</text>
<text x="68.6" y="159.9">$9400</text>
<text x="68.6" y="165">$9C00</text>
<text x="68.6" y="162.4">$9800</text>
</g>
</svg>
